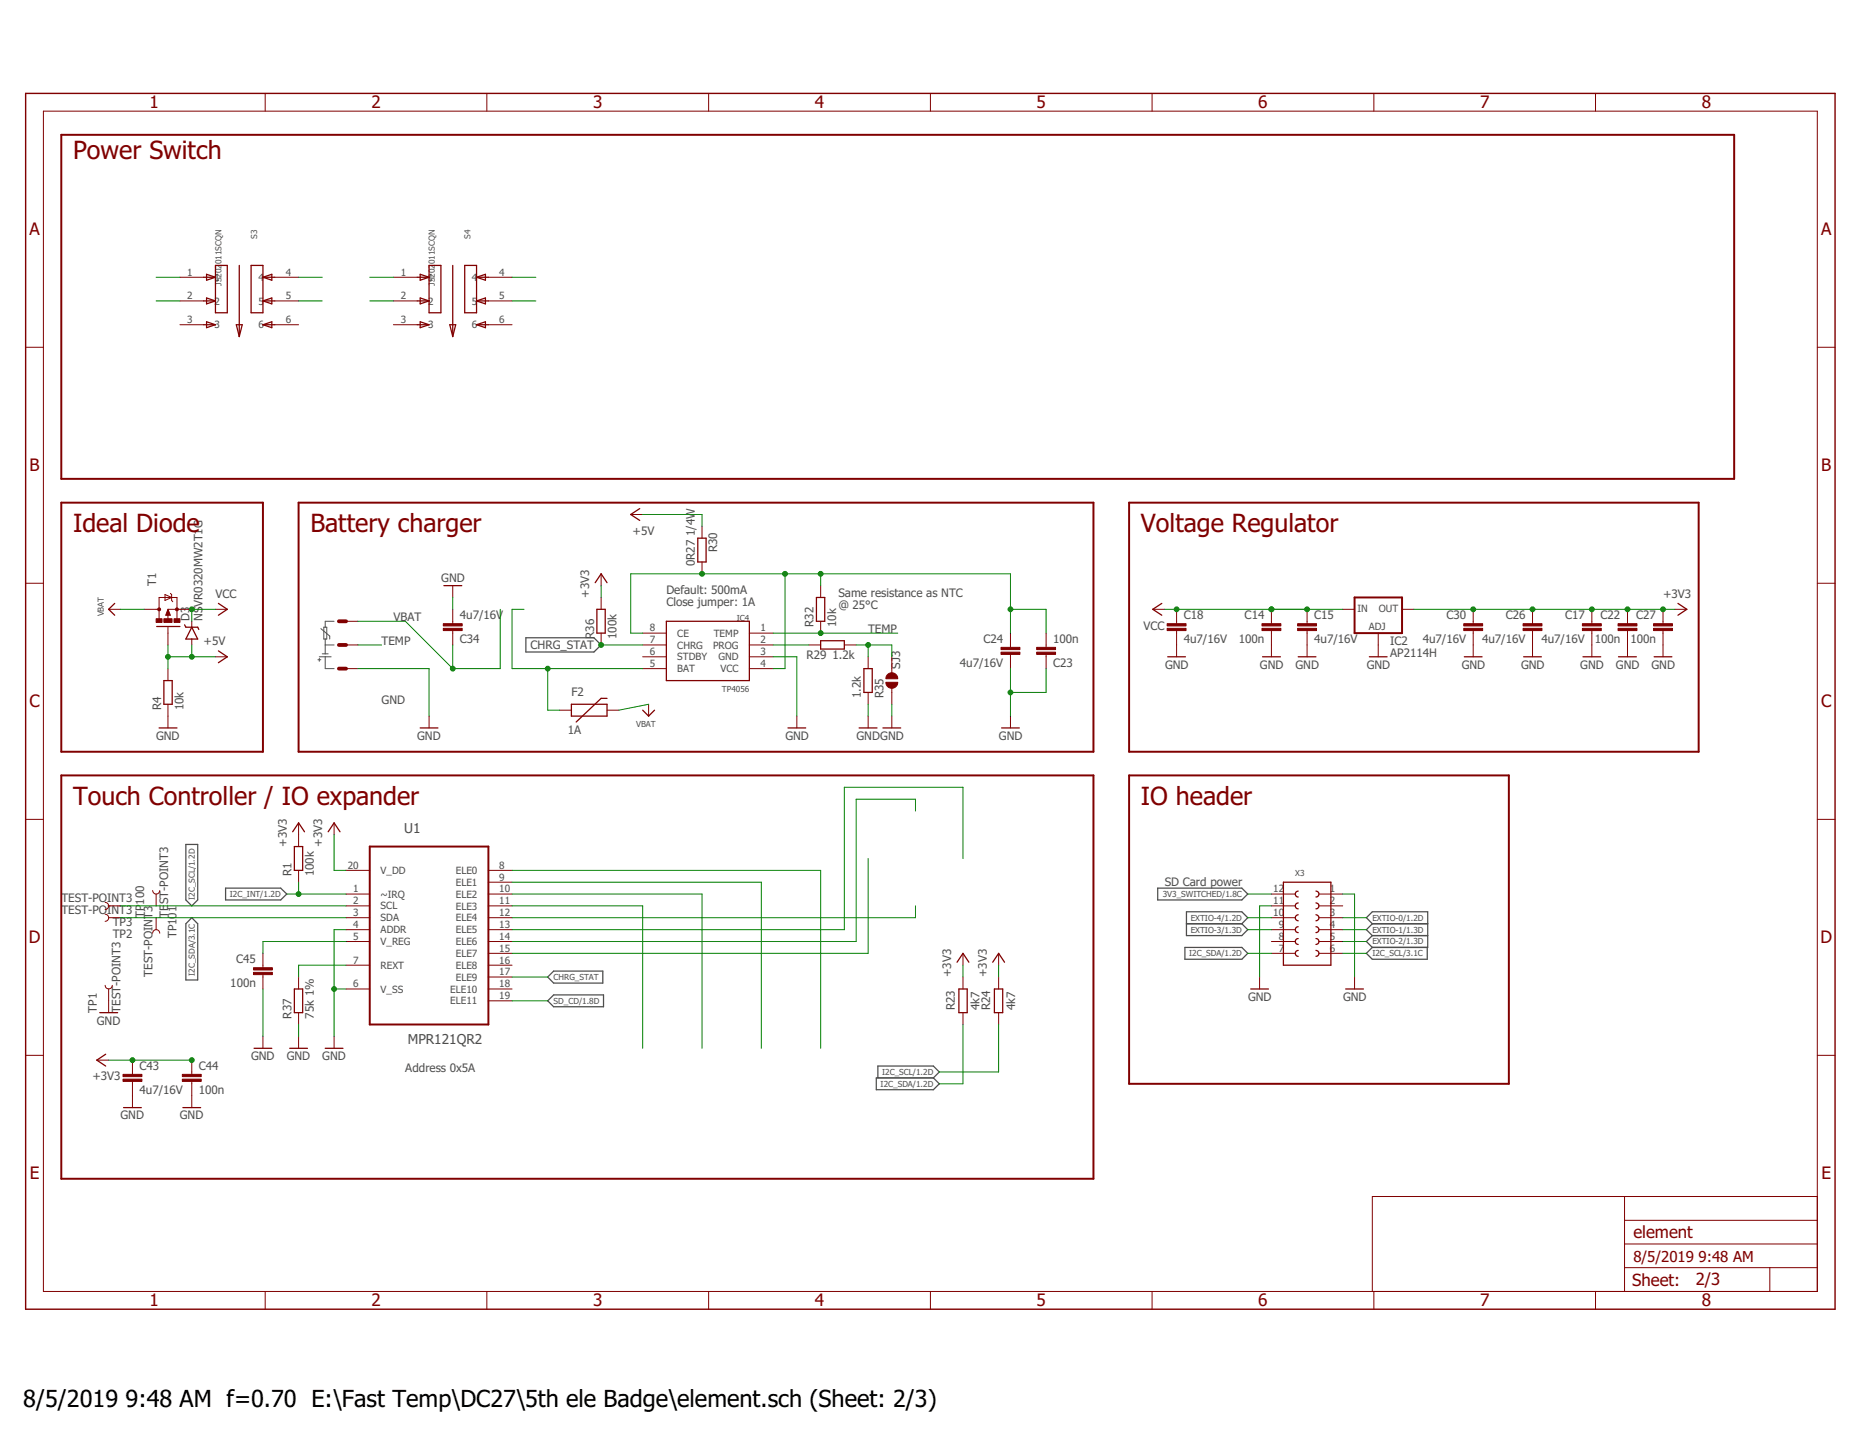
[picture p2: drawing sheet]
<svg xmlns="http://www.w3.org/2000/svg" width="279mm" height="216mm" viewBox="0 0 279 216" stroke-linecap="round" stroke-linejoin="round" font-family="sans-serif">
<path d="M47.8 99.1h.4M48 98.7h1.7M48 98.9v.5M48.2 94.4l1.3 1.2v.4M48.4 98.2h.9M48.6 94.2h.5v1.8h-.5zM48.9 96v2.2M48.9 98.7v1.8h1.3M48.9 96.9h1.3M50.2 93.3h-1.3v.9" fill="none" stroke="#505050" stroke-width=".15"/>
<g fill="none" stroke="#505050" stroke-width=".19">
<path d="M79 95.8h10.2l1.1 1.1-1.1 1.1h-10.2zM27.9 126.9h1.8v8.3l-.9 .9-.9-.9zM28.8 137.9l.9 .9v8.4h-1.8v-8.4zM33.9 133.4h8.3l.9 .9-.9 .9h-8.3zM173.9 133.4h12.6l.9 .9-.9 .9h-12.6zM178.2 137h8.3l.9 .9-.9 .9 .9 .9-.9 .9h-8.3zM178.2 138.8h8.3M206.1 138.8l-.8-.9 .8-.9h8.4v5.3h-8.4M206.1 138.8h8.4M206.1 138.8l-.8 .9 .8 .9M82.3 146.8l.9-.9h7.4v1.8h-7.4zM83.2 149.5h7.5v1.8h-7.5l-.9-.9z"/>
<path d="M178 142.3h8.5l.9 .9-.9 .9h-8.5zM206.1 142.3l-.8 .9 .8 .9h8.3v-1.8M206.1 140.6h8.4M206.1 140.6l-.8 .9 .8 .8M131.6 161.9h8.6l.9 .9-.9 .9h-8.6zM131.9 161.9v-1.7h8.3l.9 .9-.9 .8"/>
</g>
<path d="M9.2 20.3h251.3v51.6h-251.3zM9.2 75.5h30.3v37.4h-30.3zM44.9 75.5h119.4v37.4h-119.4zM169.6 75.5h85.6v37.4h-85.6zM203.5 89.8h7.1v5.3h-7.1zM9.2 116.5h155.1v60.6h-155.1zM169.6 116.5h57.1v46.3h-57.1zM55.5 127.2h17.9v26.7h-17.9z" fill="none" stroke="#800000" stroke-width=".3"/>
<g fill="none" stroke="#800000" stroke-width=".15">
<path d="M6.5 16.7h266.5v177.3h-266.5zM39.8 14v2.7M73.1 14v2.7M106.4 14v2.7M139.8 14v2.7M173.1 14v2.7M206.4 14v2.7M239.7 14v2.7M3.9 52.2h2.6M27 45.2h3.6M27 41.7h3.6M27 48.8h3.6"/>
<path d="M41.3 45.2h3.6M41.3 41.7h3.6M41.3 48.8h3.6M59.1 45.2h3.6M59.1 41.7h3.6M59.1 48.8h3.6M73.4 45.2h3.5M73.4 41.7h3.5M73.4 48.8h3.5M273 52.2h2.7M94.7 77.3h1.8M105.5 79.1v1.8"/>
<path d="M3.9 87.6h2.6M16.3 91.5h1.8M21.7 91.5h2.2M23.9 93v-3.2h2.7v3.2M24.8 89.3l1 .5-1 .4zM25.2 91.5h3.6M25.2 91.5l.4 .9h-.7zM25.2 92.4v.6M25.2 94.2v2.7M25.6 89.2l.2 .1v.9l.2 .2M28.8 93.3v.9M28.8 96v.9"/>
<path d="M32.4 91.5h1.7M32.4 98.7h1.7M52 96.9h1.8M52 93.3h1.8M68 88v1.8M68 91.5v2.2M68 94.8v2.1M90.3 86.2v1.8M90.3 89.8v1.7M90.3 95.1v1.8M96.5 96.9h3.6M96.5 98.7h3.6"/>
<path d="M96.5 95.1h3.6M105.5 84.4v1.8M112.6 96.9h3.5M112.6 98.7h3.5M112.6 95.1h3.5M121.5 96.9h1.8M123.3 88v1.8M123.3 93.3v1.8M126.8 96.9h1.8M130.4 98.7v1.8M134 98.7v2.4M151.8 95.1v2.2"/>
<path d="M151.8 98.3v2.2M157.1 95.1v2.2M157.1 98.3v2.2M173.2 91.5h1.8M176.7 91.5v2.2M176.7 94.8v3.9M191 91.5v2.2M191 94.8v3.9M196.3 91.5v2.2M196.3 94.8v3.9M201.7 91.5h1.8M207 95.1v3.6"/>
<path d="M210.6 91.5h1.8M221.3 91.5v2.2M221.3 94.8v3.9M230.2 91.5v2.2M230.2 94.8v3.9M239.1 91.5v2.2M239.1 94.8v3.9M244.5 91.5v2.2M244.5 94.8v3.9M249.8 91.5v2.2M249.8 94.8v3.9M251.6 91.5h1.8"/>
<path d="M273 87.6h2.7M25.2 100.5v1.8M25.2 105.8v3.6M52 100.5h1.8M64.5 107.6v1.8M84.1 106.7h1.7M91.2 106.7h1.8M96.5 100.5h3.6M97.4 105.8v1.8M112.6 100.5h3.5M119.7 107.6v1.8M130.4 104v1.8"/>
<path d="M130.4 107.6v1.8M134 103.4v2.4M134 107.6v1.8M151.8 107.6v1.8M3.9 123.1h2.6M15.8 135.6a.54 .54 0 0 1 .5 .5 .54 .54 0 0 1-.5 .6M15.8 137.4a.54 .54 0 0 1 .5 .5 .54 .54 0 0 1-.5 .5M16.3 136.1h1.8M16.3 137.9h1.8M22.9 133.8a.54 .54 0 0 0 .6 .5 .54 .54 0 0 0 .5-.5M23.5 134.3v1.8M23.5 137.9v1.8"/>
<path d="M44.9 123.6v3.6M44.9 130.8v1.7M50.2 123.6v1.8M52 136.1h3.5M52 137.9h3.5M52 130.8h3.5M52 134.3h3.5M52 139.7h3.5M73.4 136.1h3.5M73.4 137.9h3.5M73.4 130.8h3.5M73.4 134.3h3.5"/>
<path d="M73.4 139.7h3.5M73.4 132.5h3.5M191 136.1h3.6M191 137.9h3.6M191 134.3h3.6M191 139.7h3.6M198.1 136.1h3.6M198.1 137.9h3.6M198.1 134.3h3.6M198.1 139.7h3.6M273 123.1h2.7M3.9 158.6h2.6"/>
<path d="M14.5 159.3h1.8M15.8 148a.54 .54 0 0 0 .5 .6 .54 .54 0 0 0 .6-.6M16.3 148.6v3.5M19.9 159.3v2.1M22.9 140.2a.54 .54 0 0 1 .6-.5 .54 .54 0 0 1 .5 .5M28.8 159.3v2.1M39.5 143.2v2.2M39.5 146.5v2.1M39.5 155.7v1.8M44.9 146.8v1.8M44.9 152.1v1.8M44.9 155.7v1.8"/>
<path d="M50.2 155.7v1.8M52 141.5h3.5M52 145h3.5M52 148.6h3.5M73.4 141.5h3.5M73.4 145h3.5M73.4 148.6h3.5M73.4 143.2h3.5M73.4 146.8h3.5M73.4 150.4h3.5M144.7 143.2v1.8M144.7 146.8v1.8"/>
<path d="M144.7 152.1v1.8M150 143.2v1.8M150 146.8v1.8M150 152.1v1.8M189.2 146.8v1.8M191 141.5h3.6M191 143.2h3.6M198.1 141.5h3.6M198.1 143.2h3.6M203.5 146.8v1.8M273 158.6h2.7M19.9 162.5v3.9"/>
<path d="M28.8 162.5v3.9M244 179.8v14.2M273 179.8h-66.9v14.2M39.8 194v2.7M73.1 194v2.7M106.4 194v2.7M139.8 194v2.7M173.1 194v2.7M206.4 194v2.7M239.7 194v2.7M244 190.5h29M244 186.9h29"/>
<path d="M244 183.3h29M265.9 190.5v3.5"/>
</g>
<path d="M3.9 14h271.8v182.7h-271.8z" fill="none" stroke="#800000" stroke-width=".21"/>
<g fill="#800000" stroke="#800000" stroke-width=".15">
<path d="M189.6 94.4h2.8v.3h-2.8z"/>
<path d="M189.6 93.7h2.8v.3h-2.8z"/>
<path d="M194.9 94.4h2.9v.3h-2.9z"/>
<path d="M194.9 93.7h2.9v.3h-2.9z"/>
<path d="M237.7 94.4h2.8v.3h-2.8z"/>
<path d="M237.7 93.7h2.8v.3h-2.8z"/>
<path d="M243.1 94.4h2.8v.3h-2.8z"/>
<path d="M243.1 93.7h2.8v.3h-2.8z"/>
<path d="M248.4 94.4h2.8v.3h-2.8z"/>
<path d="M248.4 93.7h2.8v.3h-2.8z"/>
<path d="M228.8 94.4h2.8v.3h-2.8z"/>
<path d="M228.8 93.7h2.8v.3h-2.8z"/>
<path d="M219.9 94.4h2.8v.3h-2.8z"/>
<path d="M219.9 93.7h2.8v.3h-2.8z"/>
<path d="M175.3 94.4h2.9v.3h-2.9z"/>
<path d="M175.3 93.7h2.9v.3h-2.9z"/>
<path d="M155.7 97.3h2.9v.3h-2.9z"/>
<path d="M155.7 98h2.9v.3h-2.9z"/>
<path d="M26.1 93h.9v.5h-.9z"/>
<path d="M23.5 93h.8v.5h-.8z"/>
<path d="M24.6 93h1.2v.5h-1.2z"/>
<path d="M150.4 98h2.8v.3h-2.8z"/>
<path d="M150.4 97.3h2.8v.3h-2.8z"/>
<path d="M66.6 93.7h2.8v.3h-2.8z"/>
<path d="M66.6 94.4h2.8v.3h-2.8z"/>
<path d="M27.4 162.1h2.8v.4h-2.8z"/>
<path d="M27.4 161.4h2.8v.4h-2.8z"/>
<path d="M18.5 162.1h2.8v.4h-2.8z"/>
<path d="M18.5 161.4h2.8v.4h-2.8z"/>
<path d="M38.1 146.1h2.8v.3h-2.8z"/>
<path d="M38.1 145.4h2.8v.3h-2.8z"/>
</g>
<g fill="none" stroke="#800000" stroke-width=".19">
<path d="M32.4 39.9h1.7v7.1h-1.7zM35.9 39.9v10.7M37.7 39.9h1.8v7.1h-1.8zM64.5 39.9h1.7v7.1h-1.7zM68 39.9v10.7M69.8 39.9h1.8v7.1h-1.8zM30.6 41.7h1.8M30.6 45.2h1.8M30.6 48.8h1.8M31 41.2l1.4 .5-1.4 .4zM31 44.8l1.4 .4-1.4 .5zM31 48.3l1.4 .5-1.4 .4z"/>
<path d="M35.5 48.8h.9l-.5 1.8zM39.5 41.7h1.8M39.5 45.2h1.8M39.5 48.8h1.8M39.5 48.8l1.3-.5v.9zM39.5 41.7l1.3-.5v.9zM39.5 45.2l1.3-.4v.9zM62.7 41.7h1.8M62.7 45.2h1.8M62.7 48.8h1.8M63.1 41.2l1.4 .5-1.4 .4zM63.1 44.8l1.4 .4-1.4 .5z"/>
<path d="M63.1 48.3l1.4 .5-1.4 .4zM67.6 48.8h.9l-.5 1.8zM71.6 41.7h1.8M71.6 45.2h1.8M71.6 48.8h1.8M71.6 48.8l1.3-.5v.9zM71.6 41.7l1.3-.5v.9zM71.6 45.2l1.3-.4v.9zM96.1 76.4l-1.4 .9 1.4 .9M17.2 90.7l-.9 .8 .9 .9M23.5 94.1h3.5M27.7 93.9l.2 .3h1.8l.2 .4"/>
<path d="M28.8 94.2l.9 1.8h-1.8zM32.8 97.8l1.3 .9-1.3 .9M32.8 90.7l1.3 .8-1.3 .9M66.7 88h2.7M89.4 87.5l.9-1.3 .9 1.3M89.7 91.5h1.2v3.6h-1.2zM100.1 93.3h12.5v9h-12.5zM104.8 80.9h1.3v3.5h-1.3zM122.6 89.8h1.3v3.5h-1.3zM123.3 96.3h3.5v1.2h-3.5zM174.5 90.7l-1.3 .8 1.3 .9M175.4 98.7h2.7"/>
<path d="M189.7 98.7h2.6M195 98.7h2.7M205.7 98.7h2.7M220 98.7h2.6M228.9 98.7h2.6M237.8 98.7h2.7M243.1 98.7h2.7M248.5 98.7h2.6M252.1 90.7l1.3 .8-1.3 .9M23.9 109.4h2.7M24.6 102.3h1.3v3.5h-1.3zM63.1 109.4h2.7"/>
<path d="M85.8 105.8h5.4v1.8h-5.4zM91.2 104.9h-.9l-3.7 3.6M96.5 106.7l.9 .9 .9-.9M118.4 109.4h2.6M129.1 109.4h2.6M129.8 100.5h1.2v3.5h-1.2zM132.6 109.4h2.7M150.5 109.4h2.6M44 125l.9-1.4 .8 1.4M44.2 127.2h1.3v3.6h-1.3zM49.3 125l.9-1.4 .9 1.4M192.8 132.5h7.1v12.5h-7.1z"/>
<path d="M195 133.9a.44 .44 0 0 0-.4 .4 .44 .44 0 0 0 .4 .5M195 135.7a.44 .44 0 0 0-.4 .4 .44 .44 0 0 0 .4 .4M195 137.4a.46 .46 0 0 0-.4 .5 .46 .46 0 0 0 .4 .4M195 139.2a.44 .44 0 0 0-.4 .5 .44 .44 0 0 0 .4 .4M197.7 133.9a.44 .44 0 0 1 .4 .4 .44 .44 0 0 1-.4 .5M197.7 135.7a.44 .44 0 0 1 .4 .4 .44 .44 0 0 1-.4 .4M197.7 139.2a.44 .44 0 0 1 .4 .5 .44 .44 0 0 1-.4 .4M197.7 137.4a.46 .46 0 0 1 .4 .5 .46 .46 0 0 1-.4 .4M15 152.1h2.7M15.9 158.4l-1.4 .9 1.4 .9M38.2 157.5h2.6M43.5 157.5h2.7"/>
<path d="M44.2 148.6h1.3v3.5h-1.3zM48.9 157.5h2.6M143.8 144.6l.9-1.4 .8 1.4M144 148.6h1.3v3.5h-1.3zM149.1 144.6l.9-1.4 .9 1.4M149.4 148.6h1.2v3.5h-1.2zM187.9 148.6h2.6M195 141a.44 .44 0 0 0-.4 .5 .44 .44 0 0 0 .4 .4M195 142.8a.44 .44 0 0 0-.4 .4 .44 .44 0 0 0 .4 .5M197.7 142.8a.44 .44 0 0 1 .4 .4 .44 .44 0 0 1-.4 .5M197.7 141a.44 .44 0 0 1 .4 .5 .44 .44 0 0 1-.4 .4M202.1 148.6h2.7"/>
<path d="M18.6 166.4h2.6M27.5 166.4h2.6"/>
</g>
<path d="M50.9 93.3h1.1M50.9 96.9h1.1M50.9 100.5h1.1" fill="none" stroke="#800000" stroke-width=".57"/>
<path d="M25.2 92.2v.2h-.1l.1-.7 .2 .7" fill="none" stroke="#800000" stroke-width=".23"/>
<g fill="#800000" stroke="#800000" stroke-width=".15">
<path d="M26.4 91.4l.2-.1 .1 .1 .1 .1-.1 .2h-.3z" fill-rule="evenodd"/>
<path d="M23.7 91.4l.2-.1 .2 .1v.3h-.4v-.2z" fill-rule="evenodd"/>
<path d="M133.3 101.4a.89 .89 0 0 1 1-.3 .89 .89 0 0 1 .6 .9h-1.8z" fill-rule="evenodd"/>
<path d="M133.1 102.5h1.8a.89 .89 0 0 1-.9 .9 .89 .89 0 0 1-.9-.9z" fill-rule="evenodd"/>
</g>
<g fill="none" stroke="#008000" stroke-width=".15">
<path d="M23.5 41.7h3.5M23.5 45.2h3.5M44.9 41.7h3.5M44.9 45.2h3.5M55.5 41.7h3.6M55.5 45.2h3.6M76.9 41.7h3.6M76.9 45.2h3.6M96.5 77.3h9v1.8M18.1 91.5h3.6M25.2 98.7h7.2M25.2 96.9v3.6"/>
<path d="M28.8 96.9v1.8M32.4 91.5h-3.6v1.8M53.8 96.9h3.5M53.8 93.3h7.1l7.1 7.2M68 89.8v1.7M68 96.9v3.6M75.1 91.5v9h-7.1M78.7 91.5h-1.8v9h19.6M90.3 88v1.8M90.3 96.9h6.2M96.5 95.1h-1.8v-8.9h57.1v8.9M116.1 98.7h3.6v8.9"/>
<path d="M116.1 96.9h5.4M116.1 95.1h18.8M117.9 86.2v14.3h-1.8M123.3 86.2v1.8M128.6 96.9h5.4v1.8M130.4 96.9v1.8M151.8 91.5h5.3v3.6M175 91.5h26.7M212.4 91.5h39.2M53.8 100.5h10.7v7.1M82.3 100.5v6.2h1.8M97.4 105.8l-4.4 .9"/>
<path d="M130.4 105.8v1.8M134 105.8v1.8M151.8 100.5v7.1M157.1 100.5v3.5h-5.3M18.1 136.1h33.9M18.1 137.9h33.9M43.1 134.3h8.9M44.9 132.5v1.8M50.2 125.4v5.4h1.8M52 139.7h-1.8v16M76.9 134.3h28.6v23.2M76.9 136.1h19.6v21.4"/>
<path d="M76.9 130.8h46.4v26.7M76.9 132.5h37.5v25M130.4 129v14.2h-53.5M137.5 136.1v1.8h-60.6M137.5 121.9v-1.8h-8.9v21.4h-51.7M144.7 129v-10.7h-17.9v21.4h-49.9M187.4 139.7h3.6M187.4 134.3h3.6M187.4 137.9h3.6M191 136.1h-1.8v10.7M201.7 139.7h3.6M201.7 134.3h1.8v12.5"/>
<path d="M201.7 137.9h3.6M16.3 159.3h12.5M39.5 148.6v7.1M44.9 153.9v1.8M50.2 148.6h1.8M52 141.5h-12.5v1.7M52 145h-7.1v1.8M76.9 146.8h5.4M76.9 150.4h5.4M144.7 145v1.8M144.7 153.9v8.9h-3.6M150 145v1.8"/>
<path d="M150 153.9v7.2h-8.9M187.4 143.2h3.6M201.7 143.2h3.6M201.7 141.5h3.6"/>
</g>
<g fill="#008000" stroke="#008000" stroke-width=".15">
<circle cx="151.8" cy="104" r=".36"/>
<circle cx="50.2" cy="148.6" r=".36"/>
<circle cx="239.1" cy="91.5" r=".36"/>
<circle cx="244.5" cy="91.5" r=".36"/>
<circle cx="249.8" cy="91.5" r=".36"/>
<circle cx="230.2" cy="91.5" r=".36"/>
<circle cx="221.3" cy="91.5" r=".36"/>
<circle cx="28.8" cy="159.3" r=".36"/>
<circle cx="19.9" cy="159.3" r=".36"/>
<circle cx="28.8" cy="98.7" r=".36"/>
<circle cx="25.2" cy="98.7" r=".36"/>
<circle cx="90.3" cy="96.9" r=".36"/>
<circle cx="82.3" cy="100.5" r=".36"/>
<circle cx="28.8" cy="91.5" r=".36"/>
<circle cx="191" cy="91.5" r=".36"/>
<circle cx="176.7" cy="91.5" r=".36"/>
<circle cx="196.3" cy="91.5" r=".36"/>
<circle cx="130.4" cy="96.9" r=".36"/>
<circle cx="123.3" cy="95.1" r=".36"/>
<circle cx="105.5" cy="86.2" r=".36"/>
<circle cx="117.9" cy="86.2" r=".36"/>
<circle cx="151.8" cy="91.5" r=".36"/>
<circle cx="123.3" cy="86.2" r=".36"/>
<circle cx="44.9" cy="134.3" r=".36"/>
<circle cx="68" cy="100.5" r=".36"/>
</g>
<g font-size="3.8" fill="#800000">
<text x="11" y="23.8">Power Switch</text>
<text x="11" y="80">Ideal Diode</text>
<text x="46.6" y="80">Battery charger</text>
<text x="171.4" y="80">Voltage Regulator</text>
<text x="11" y="121">Touch Controller / IO expander</text>
<text x="171.4" y="121">IO header</text>
</g>
<g font-size="3.5">
<text x="3.5" y="211.4">8/5/2019</text>
<text x="18.9" y="211.4">9:48 AM f=0.70 E:\Fast Temp\DC27\5th ele Badge\element.sch (Sheet: 2/3)</text>
</g>
<g font-size="2.6" fill="#800000">
<text x="22.5" y="16.3">1</text>
<text x="55.8" y="16.3">2</text>
<text x="89.1" y="16.3">3</text>
<text x="122.4" y="16.3">4</text>
<text x="155.7" y="16.3">5</text>
<text x="189" y="16.3">6</text>
<text x="222.3" y="16.3">7</text>
<text x="255.6" y="16.3">8</text>
<text x="4.4" y="35.3">A</text>
<text x="273.6" y="35.3">A</text>
<text x="4.4" y="70.8">B</text>
<text x="273.6" y="70.8">B</text>
<text x="4.4" y="106.3">C</text>
<text x="273.6" y="106.3">C</text>
<text x="4.3" y="141.7">D</text>
<text x="273.5" y="141.7">D</text>
<text x="4.5" y="177.2">E</text>
<text x="273.6" y="177.2">E</text>
<text x="22.5" y="196.3">1</text>
<text x="55.8" y="196.3">2</text>
<text x="89.1" y="196.3">3</text>
<text x="122.4" y="196.3">4</text>
<text x="155.7" y="196.3">5</text>
<text x="189" y="196.3">6</text>
<text x="222.3" y="196.3">7</text>
<text x="255.6" y="196.3">8</text>
</g>
<g font-size="2.5" fill="#800000">
<text x="245.4" y="186">element</text>
<text x="245.2" y="193.2">Sheet:</text>
<text x="254.7" y="193.1">2/3</text>
</g>
<g font-size="2.3" fill="#800000">
<text x="245.4" y="189.6">8/5/2019</text>
<text x="255.2" y="189.6">9:48 AM</text>
</g>
<g font-size="2.1" fill="#505050">
<text x="60.7" y="125.2">U1</text>
<text x="61.3" y="156.9">MPR121QR2</text>
</g>
<g font-size="1.8" fill="#505050">
<text x="95" y="80.3">+5V</text>
<text x="104.4" y="80.6" transform="rotate(-90 104.4 80.6)">1/4W</text>
<text x="107.7" y="83" transform="rotate(-90 107.7 83)">R30</text>
<text x="23.5" y="88" transform="rotate(-90 23.5 88)">T1</text>
<text x="32.4" y="89.8">VCC</text>
<text x="66.3" y="87.5">GND</text>
<text x="88.5" y="89.8" transform="rotate(-90 88.5 89.8)">+3V3</text>
<text x="100.1" y="89.2">Default: 500mA</text>
<text x="104.4" y="85.1" transform="rotate(-90 104.4 85.1)">0R27</text>
<text x="125.9" y="89.7">Same resistance as NTC</text>
<text x="249.8" y="89.8">+3V3</text>
<text x="28.5" y="93.3" transform="rotate(-90 28.5 93.3)">D3</text>
<text x="30.4" y="93.3" transform="rotate(-90 30.4 93.3)">NS</text>
<text x="30.4" y="91.2" transform="rotate(-90 30.4 91.2)">VR0320MW2T1G</text>
<text x="59.1" y="93.3">VBAT</text>
<text x="69.1" y="93.1">4u7/16V</text>
<text x="100.1" y="91">Close jumper: 1A</text>
<text x="122.2" y="94.2" transform="rotate(-90 122.2 94.2)">R32</text>
<text x="125.6" y="94.2" transform="rotate(-90 125.6 94.2)">10k</text>
<text x="125.9" y="91.6">@ 25°C</text>
<text x="130.4" y="95.1">TEMP</text>
<text x="171.8" y="94.6">VCC</text>
<text x="177.8" y="93.1">C18</text>
<text x="187" y="93.1">C14</text>
<text x="197.4" y="93.1">C15</text>
<text x="217.3" y="93.1">C30</text>
<text x="226.2" y="93.1">C26</text>
<text x="235.1" y="93.1">C17</text>
<text x="240.4" y="93.1">C22</text>
<text x="245.8" y="93.1">C27</text>
<text x="30.6" y="96.9">+5V</text>
<text x="57.3" y="96.9">TEMP</text>
<text x="69.1" y="96.6">C34</text>
<text x="79.7" y="97.5">CHRG_STAT</text>
<text x="89.2" y="96" transform="rotate(-90 89.2 96)">R36</text>
<text x="92.6" y="96" transform="rotate(-90 92.6 96)">100k</text>
<text x="121.2" y="99">R29</text>
<text x="125.1" y="99">1.2k</text>
<text x="135.2" y="100.5" transform="rotate(-90 135.2 100.5)">SJ3</text>
<text x="144.2" y="100.2">4u7/16V</text>
<text x="147.8" y="96.6">C24</text>
<text x="158.2" y="96.6">100n</text>
<text x="158.2" y="100.2">C23</text>
<text x="175" y="100.5">GND</text>
<text x="177.8" y="96.6">4u7/16V</text>
<text x="186.1" y="96.6">100n</text>
<text x="189.3" y="100.5">GND</text>
<text x="194.6" y="100.5">GND</text>
<text x="197.4" y="96.6">4u7/16V</text>
<text x="205.3" y="100.5">GND</text>
<text x="208.8" y="98.7">AP2114H</text>
<text x="208.8" y="96.9">IC2</text>
<text x="213.7" y="96.6">4u7/16V</text>
<text x="219.6" y="100.5">GND</text>
<text x="222.6" y="96.6">4u7/16V</text>
<text x="228.5" y="100.5">GND</text>
<text x="231.5" y="96.6">4u7/16V</text>
<text x="237.4" y="100.5">GND</text>
<text x="239.6" y="96.6">100n</text>
<text x="242.7" y="100.5">GND</text>
<text x="244.9" y="96.6">100n</text>
<text x="248.1" y="100.5">GND</text>
<text x="24.2" y="106.7" transform="rotate(-90 24.2 106.7)">R4</text>
<text x="27.6" y="106.7" transform="rotate(-90 27.6 106.7)">10k</text>
<text x="57.3" y="105.8">GND</text>
<text x="85.8" y="104.6">F2</text>
<text x="129.3" y="104.9" transform="rotate(-90 129.3 104.9)">1.2k</text>
<text x="132.7" y="104.9" transform="rotate(-90 132.7 104.9)">R35</text>
<text x="23.5" y="111.2">GND</text>
<text x="62.7" y="111.2">GND</text>
<text x="85.3" y="110.3">1A</text>
<text x="118" y="111.2">GND</text>
<text x="128.7" y="111.2">GNDGND</text>
<text x="150.1" y="111.2">GND</text>
<text x="43.1" y="127.2" transform="rotate(-90 43.1 127.2)">+3V3</text>
<text x="43.8" y="131.7" transform="rotate(-90 43.8 131.7)">R1</text>
<text x="47.2" y="131.7" transform="rotate(-90 47.2 131.7)">100k</text>
<text x="48.4" y="127.2" transform="rotate(-90 48.4 127.2)">+3V3</text>
<text x="9.2" y="135.6">TEST-POINT3</text>
<text x="9.2" y="137.4">TEST-POINT3</text>
<text x="21.7" y="137.9" transform="rotate(-90 21.7 137.9)">TP</text>
<text x="21.7" y="135.9" transform="rotate(-90 21.7 135.9)">100</text>
<text x="25.2" y="137.9" transform="rotate(-90 25.2 137.9)">TE</text>
<text x="25.2" y="135.9" transform="rotate(-90 25.2 135.9)">ST-POINT3</text>
<text x="175" y="133.2">SD Card power</text>
<text x="17" y="139.1">TP3</text>
<text x="17" y="140.9">TP2</text>
<text x="26.5" y="141" transform="rotate(-90 26.5 141)">TP101</text>
<text x="22.9" y="146.8" transform="rotate(-90 22.9 146.8)">TEST-POINT3</text>
<text x="34.6" y="148.3">100n</text>
<text x="35.5" y="144.8">C45</text>
<text x="142.9" y="146.8" transform="rotate(-90 142.9 146.8)">+3V3</text>
<text x="148.2" y="146.8" transform="rotate(-90 148.2 146.8)">+3V3</text>
<text x="14.5" y="152.1" transform="rotate(-90 14.5 152.1)">TP1</text>
<text x="14.5" y="153.9">GND</text>
<text x="18.1" y="152.1" transform="rotate(-90 18.1 152.1)">TEST-POINT3</text>
<text x="43.8" y="153" transform="rotate(-90 43.8 153)">R37</text>
<text x="47.2" y="153" transform="rotate(-90 47.2 153)">75k 1%</text>
<text x="143.4" y="151.8" transform="rotate(-90 143.4 151.8)">R23</text>
<text x="147.2" y="151.8" transform="rotate(-90 147.2 151.8)">4k7</text>
<text x="148.8" y="151.8" transform="rotate(-90 148.8 151.8)">R24</text>
<text x="152.5" y="151.8" transform="rotate(-90 152.5 151.8)">4k7</text>
<text x="187.5" y="150.4">GND</text>
<text x="201.7" y="150.4">GND</text>
<text x="21" y="160.8">C43</text>
<text x="29.9" y="160.8">C44</text>
<text x="37.7" y="159.3">GND</text>
<text x="43.1" y="159.3">GND</text>
<text x="48.4" y="159.3">GND</text>
<text x="60.9" y="161.1">Address 0x5A</text>
<text x="13.9" y="162.3">+3V3</text>
<text x="21" y="164.4">4u7/16V</text>
<text x="29.9" y="164.4">100n</text>
<text x="18.1" y="168.2">GND</text>
<text x="27" y="168.2">GND</text>
</g>
<g font-size="1.5" fill="#505050">
<text x="28.1" y="41.4">1</text>
<text x="42.9" y="41.4">4</text>
<text x="60.2" y="41.4">1</text>
<text x="75" y="41.4">4</text>
<text x="28.1" y="45">2</text>
<text x="32.2" y="42.2">1</text>
<text x="32.2" y="45.8">2</text>
<text x="38.8" y="45.8">5</text>
<text x="38.8" y="42.2">4</text>
<text x="42.9" y="45">5</text>
<text x="60.2" y="45">2</text>
<text x="64.3" y="42.2">1</text>
<text x="64.3" y="45.8">2</text>
<text x="70.9" y="45.8">5</text>
<text x="70.9" y="42.2">4</text>
<text x="75" y="45">5</text>
<text x="28.1" y="48.5">3</text>
<text x="32.2" y="49.3">3</text>
<text x="38.8" y="49.3">6</text>
<text x="42.9" y="48.5">6</text>
<text x="60.2" y="48.5">3</text>
<text x="64.3" y="49.3">3</text>
<text x="70.9" y="49.3">6</text>
<text x="75" y="48.5">6</text>
<text x="97.6" y="94.9">8</text>
<text x="101.7" y="95.7">CE</text>
<text x="107.2" y="95.7">TEMP</text>
<text x="114.2" y="94.9">1</text>
<text x="203.9" y="92">IN</text>
<text x="205.6" y="94.6">ADJ</text>
<text x="207.1" y="92">OUT</text>
<text x="97.6" y="100.2">5</text>
<text x="97.6" y="98.4">6</text>
<text x="97.6" y="96.7">7</text>
<text x="101.7" y="101">BAT</text>
<text x="101.7" y="99.2">STDBY</text>
<text x="101.7" y="97.4">CHRG</text>
<text x="107.1" y="97.4">PROG</text>
<text x="107.9" y="99.2">GND</text>
<text x="108.2" y="101">VCC</text>
<text x="114.2" y="96.7">2</text>
<text x="114.2" y="98.4">3</text>
<text x="114.2" y="100.2">4</text>
<text x="52.2" y="130.5">20</text>
<text x="57.2" y="131.3">V_DD</text>
<text x="68.5" y="131.3">ELE0</text>
<text x="75" y="130.5">8</text>
<text x="53.1" y="134.1">1</text>
<text x="53.1" y="135.9">2</text>
<text x="53.1" y="137.6">3</text>
<text x="57.2" y="134.9">~IRQ</text>
<text x="57.2" y="136.6">SCL</text>
<text x="68.5" y="133.1">ELE1</text>
<text x="68.5" y="134.9">ELE2</text>
<text x="68.5" y="136.7">ELE3</text>
<text x="75" y="132.3">9</text>
<text x="75" y="134.1">10</text>
<text x="75" y="135.9">11</text>
<text x="75" y="137.6">12</text>
<text x="191.3" y="134.1">12</text>
<text x="191.3" y="135.9">11</text>
<text x="191.3" y="137.6">10</text>
<text x="199.8" y="134.1">1</text>
<text x="199.8" y="135.9">2</text>
<text x="199.8" y="137.6">3</text>
<text x="53.1" y="139.4">4</text>
<text x="53.1" y="141.2">5</text>
<text x="57.2" y="138.4">SDA</text>
<text x="57.2" y="140.2">ADDR</text>
<text x="57.2" y="142">V_REG</text>
<text x="68.5" y="138.4">ELE4</text>
<text x="68.5" y="140.2">ELE5</text>
<text x="68.5" y="142">ELE6</text>
<text x="68.5" y="143.8">ELE7</text>
<text x="75" y="139.4">13</text>
<text x="75" y="141.2">14</text>
<text x="75" y="143">15</text>
<text x="192.1" y="139.4">9</text>
<text x="192.1" y="141.2">8</text>
<text x="192.1" y="143">7</text>
<text x="199.8" y="143">6</text>
<text x="199.8" y="141.2">5</text>
<text x="199.8" y="139.4">4</text>
<text x="53.1" y="144.8">7</text>
<text x="53.1" y="148.3">6</text>
<text x="57.2" y="145.6">REXT</text>
<text x="57.2" y="149.1">V_SS</text>
<text x="67.6" y="149.1">ELE10</text>
<text x="68.5" y="145.6">ELE8</text>
<text x="68.5" y="147.3">ELE9</text>
<text x="75" y="144.8">16</text>
<text x="75" y="146.6">17</text>
<text x="75" y="148.3">18</text>
<text x="67.6" y="150.9">ELE11</text>
<text x="75" y="150.1">19</text>
</g>
<g font-size="1.2" fill="#505050">
<text x="38.6" y="35.9" transform="rotate(-90 38.6 35.9)">S3</text>
<text x="70.7" y="35.9" transform="rotate(-90 70.7 35.9)">S4</text>
<text x="33.3" y="43" transform="rotate(-90 33.3 43)">JS202011SCQN</text>
<text x="65.3" y="43" transform="rotate(-90 65.3 43)">JS202011SCQN</text>
<text x="15.6" y="92.6" transform="rotate(-90 15.6 92.6)">VBAT</text>
<text x="110.7" y="93.3">IC4</text>
<text x="108.4" y="104">TP4056</text>
<text x="95.6" y="109.2">VBAT</text>
<text x="194.6" y="131.7">X3</text>
<text x="29.3" y="135.2" transform="rotate(-90 29.3 135.2)">I2C_SCL/1.2D</text>
<text x="34.5" y="134.8">I2C_INT/1.2D</text>
<text x="174.7" y="134.8">3V3_SWITCHED/1.8C</text>
<text x="178.6" y="143.7">I2C_SDA/1.2D</text>
<text x="178.9" y="140.1">EXTIO-3/1.3D</text>
<text x="178.9" y="138.3">EXTIO-4/1.2D</text>
<text x="206.1" y="143.7">I2C_SCL/3.1C</text>
<text x="206.1" y="138.3">EXTIO-0/1.2D</text>
<text x="206.1" y="140.1">EXTIO-1/1.3D</text>
<text x="206.1" y="141.9">EXTIO-2/1.3D</text>
<text x="29.2" y="146.6" transform="rotate(-90 29.2 146.6)">I2C_SDA/3.1C</text>
<text x="83.2" y="147.2">CHRG_STAT</text>
<text x="83.2" y="150.8">SD_CD/1.8D</text>
<text x="132.5" y="161.5">I2C_SCL/1.2D</text>
<text x="132.3" y="163.3">I2C_SDA/1.2D</text>
</g>
</svg>
